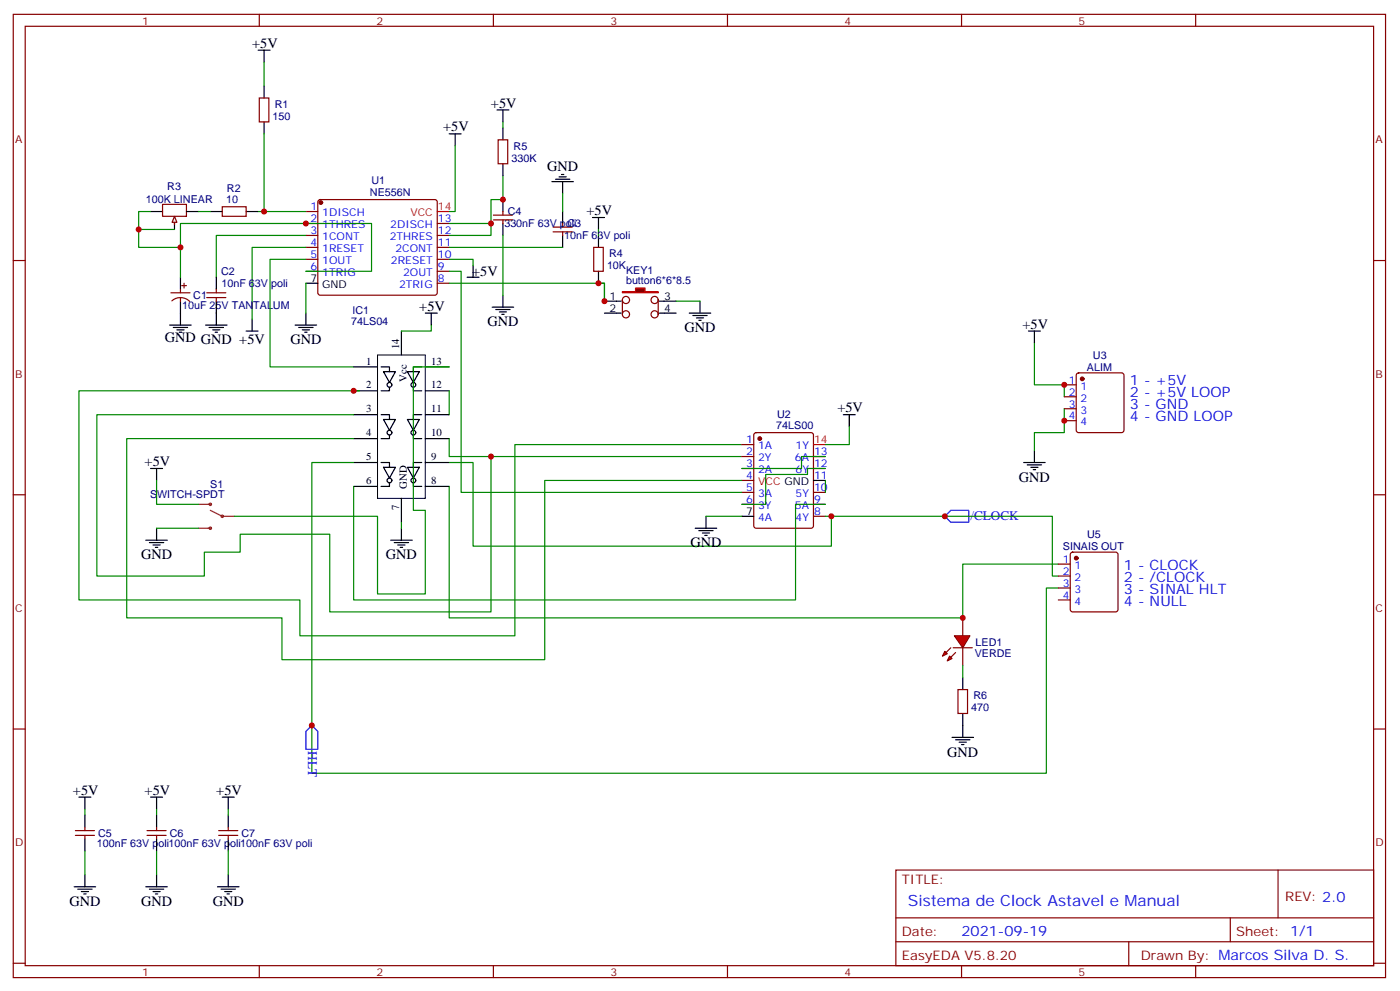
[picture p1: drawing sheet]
<svg xmlns="http://www.w3.org/2000/svg" width="414mm" height="293mm" viewBox="0 0 414 293" stroke-linecap="round" stroke-linejoin="round" font-family="sans-serif">
<g fill="none" stroke="#870000" stroke-width=".35">
<path d="M3.9 4.2h405.4v284.4h-405.4zM7.4 7.8h398.3v277.2h-398.3zM76.6 4.2v3.6M145.7 4.2v3.6M214.9 4.2v3.6M284 4.2v3.6M353.2 4.2v3.6M76.6 28.9h2.8v7.1h-2.8zM94.1 59.1l.5-.2h33.8l.5 .2 .3 .5v26.8l-.3 .5-.5 .2h-33.8l-.5-.2-.2-.5v-26.8zM3.9 76.9h3.5M48 60.3h7.1v3.6h-7.1zM51.5 64.6v1.7"/>
<path d="M65.7 61h7v2.9h-7zM90.3 62.4h3.6M90.3 66h3.6M90.3 69.5h3.6M90.3 73h3.6M90.3 76.6h3.6M129.2 66h3.5M129.2 69.5h3.5M129.2 73h3.5M129.2 76.6h3.5M405.7 76.9h3.6M90.3 80.1h3.6"/>
<path d="M129.2 80.1h3.5M129.2 83.6h3.5M3.9 146h3.5M405.7 146h3.6M3.9 215.2h3.5M405.7 215.2h3.6M264.6 256.8h141.1v28.2h-141.1zM377.5 256.8v14.1M264.6 270.9h141.1M264.6 278h141.1M333.4 278v7M363.4 270.9v7.1"/>
<path d="M3.9 284.3h3.5M76.6 285v3.6M145.7 285v3.6M214.9 285v3.6M284 285v3.6M353.2 285v3.6M405.7 284.3h3.6"/>
</g>
<circle cx="94.8" cy="59.8" r=".53" fill="#870000" stroke="#870000" stroke-width=".35"/>
<g fill="none" stroke="#000" stroke-width=".35">
<path d="M76.2 14.8h3.6M78 14.8v3.5M78 25.4v3.5M78 36v3.5M132.7 39.5h3.5M134.4 39.5v3.5M44.5 62.4h3.5M51.5 64.2v3.5M55.1 62.4h3.5M62.1 62.4h3.6M72.7 62.4h3.5M72.7 97.7h3.5"/>
<path d="M74.5 94.2v3.5M90.3 83.6h3.6"/>
</g>
<path d="M129.2 62.4h3.5" fill="none" stroke="#f00" stroke-width=".35"/>
<path d="M78 18.3v7.1M78 39.5v22.9h12.3M134.4 43v19.4h-1.7M76.2 62.4h1.8M90.3 73h-15.8v21.2" fill="none" stroke="#008700" stroke-width=".35"/>
<path d="M51.5 63.9l.7 1.7h-1.4z" fill="#f0f0f0" stroke="#870000" stroke-width=".35"/>
<g fill="none" stroke="#008700" stroke-width=".35">
<path d="M148.6 36v1.7M148.6 51.9v7h-3.6v10.6h-12.3M166.2 57.2v5.2M41 67.7h10.5M44.5 62.4h-3.5v10.6h12.3v-7h56.4v14.1h-19.4M53.3 73v8.8M58.6 62.4h3.5M90.3 69.5h-26.4v12.3M90.3 76.6h-10.5v31.7h24.7M132.7 76.6h7v1.7M132.7 73h33.5M132.7 66h12.3"/>
<path d="M148.6 69.5v17.6M176.8 67.7v1.8M90.3 83.6v8.8M132.7 83.6h45.8v5.3M46.2 141.8v7.1h12.4M46.2 155.9h12.4"/>
</g>
<g fill="none" stroke="#000" stroke-width=".35">
<path d="M146.8 32.5h3.5M148.6 32.5v3.5M148.6 37.7v3.6M148.6 48.3v3.6M148.6 58.9v3.5M163 53.6h6.4M164.1 52.9h4.2M165.1 52.2h2.2M165.8 51.5h.7M166.2 53.6v3.6M139.7 78.3v3.5M148.6 66v3.5"/>
<path d="M166.2 62.4v3.6M166.2 69.5v3.5M175 64.2h3.5M176.8 64.2v3.5M176.8 69.5v3.5M50.1 96h6.4M51.2 96.7h4.2M52.2 97.4h2.2M53 98.1h.7M53.3 81.8v3.6M53.3 88.9v7.1M60.7 96h6.4"/>
<path d="M61.8 96.7h4.2M62.8 97.4h2.1M63.5 98.1h.7M63.9 81.8v3.6M63.9 88.9v7.1M87.2 96h6.3M88.2 96.7h4.3M89.3 97.4h2.1M90 98.1h.7M90.3 92.4v3.6M138 81.8h3.5M145.4 90.7h6.3"/>
<path d="M146.4 91.4h4.3M147.5 92.1h2.1M148.2 92.8h.7M148.6 87.1v3.6M176.8 80.1v3.5M44.5 138.3h3.5M46.2 138.3v3.5M43.1 159.5h6.3M46.2 155.9v3.6M44.1 160.2h4.3M45.2 160.9h2.1M45.9 161.6h.7"/>
</g>
<g fill="none" stroke="#870000" stroke-width=".35">
<path d="M147.1 41.3h2.9v7h-2.9zM145.7 63.5h5.7M145.7 64.9h5.7M148.6 62.4v1.1M148.6 64.9v1.1M163.4 67h5.6M163.4 68.4h5.6M166.2 66v1M166.2 68.4v1.1M175.4 73h2.8v7.1h-2.8zM50.5 86.4h5.6M50.8 88.8a3.8 3.8 0 0 1 5.2 .2"/>
<path d="M53.3 85.4v1M53.3 87.8v1.1M53.7 84.3h1.4M54.4 83.6v1.4M61.1 86.4h5.6M61.1 87.8h5.6M63.9 85.4v1M63.9 87.8v1.1"/>
</g>
<g fill="none" stroke="#8c2424" stroke-width=".35">
<path d="M58.6 155.9h3.5M58.6 148.9h3.5M62.1 150.6l3.6 1.8h3.5"/>
<circle cx="62.1" cy="148.9" r=".35"/>
<circle cx="62.1" cy="155.9" r=".35"/>
<circle cx="65.7" cy="152.4" r=".35"/>
</g>
<path d="M111.5 104.8h14.1v42.3h-14.1z" fill="#fff" stroke="#000" stroke-width=".3"/>
<g fill="none" stroke="#000" stroke-width=".35">
<path d="M118.6 97.7v7.1M104.5 115.4h7M104.5 108.3h7M112.6 108.3h2.4v1.4M113.3 109.7h3.5l-1.8 3.2zM115 114.3v1.1h-2.4M120.3 109.7h3.6l-1.8 3.2zM122.1 114.3v1.1h2.5M124.6 108.3h-2.5v1.4M125.6 115.4h7.1M125.6 108.3h7.1M104.5 122.4h7"/>
<path d="M104.5 129.5h7M104.5 136.5h7M112.6 122.4h2.4v1.4M112.6 136.5h2.4v1.4M113.3 123.8h3.5l-1.8 3.2zM113.3 137.9h3.5l-1.8 3.2zM115 128.4v1.1h-2.4M120.3 137.9h3.6l-1.8 3.2zM120.3 123.8h3.6l-1.8 3.2zM122.1 128.4v1.1h2.5M124.6 136.5h-2.5v1.4M124.6 122.4h-2.5v1.4"/>
<path d="M125.6 122.4h7.1M125.6 129.5h7.1M125.6 136.5h7.1M104.5 143.6h7M115 142.5v1.1h-2.4M115.4 159.5h6.3M115.7 141.8a.71 .71 0 0 0-.9-.6 .71 .71 0 0 0-.3 1.1 .71 .71 0 0 0 1.2-.2v-.3M118.6 147.1v7.1M118.6 155.9v3.6M122.1 142.5v1.1h2.5M122.8 141.8a.71 .71 0 0 0-1-.6 .71 .71 0 0 0-.2 1.1 .71 .71 0 0 0 1.1-.2l.1-.3M125.6 143.6h7.1"/>
<path d="M219.1 152.4h3.5M240.3 141.8h3.5M116.5 160.2h4.2M117.5 160.9h2.1M118.2 161.6h.7M23.3 235.3h3.5M25.1 235.3v3.5M44.5 235.3h3.5M46.2 235.3v3.5M65.7 235.3h3.5M67.4 235.3v3.5M25.1 240.6v3.5"/>
<path d="M25.1 247.7v3.5M25.1 258.2v3.6M46.2 240.6v3.5M46.2 247.7v3.5M46.2 258.2v3.6M67.4 240.6v3.5M67.4 247.7v3.5M67.4 258.2v3.6M21.9 261.8h6.4M23 262.5h4.2M24 263.2h2.1M24.7 263.9h.7"/>
<path d="M43.1 261.8h6.3M44.1 262.5h4.3M45.2 263.2h2.1M45.9 263.9h.7M64.2 261.8h6.4M65.3 262.5h4.2M66.4 263.2h2.1M67.1 263.9h.7"/>
<circle cx="115" cy="113.6" r=".71"/>
<circle cx="122.1" cy="113.6" r=".71"/>
<circle cx="115" cy="127.7" r=".71"/>
<circle cx="122.1" cy="127.7" r=".71"/>
</g>
<g fill="none" stroke="#008700" stroke-width=".35">
<path d="M127.4 96v1.7h-8.8M132.7 80.1h3.5v65.2h82.9M106.2 115.4h-82.9v61.7h65.3v10.6h63.5v-56.5h67M132.7 108.3h-10.6v42.3h3.5v24.7h-14.1v-22.9h-42.3M132.7 115.4v7M104.5 122.4h-75.9v47.6h31.8v-7h10.5v-5.3h26.5v22.9h47.6v-45.8M104.5 129.5h-67.1v52.9h45.9v12.3h77.6v-52.9h58.2M104.5 136.5h-12.4v91.7h217v-54.6h3.5M132.7 129.5v5.3h86.4M132.7 136.5h7v24.7h105.9v-8.8M243.8 134.8h-7.1v3.5h-17.6M243.8 138.3h-5.3v1.8h-12.3v8.8h-7.1"/>
<path d="M104.5 143.6v33.5h130.5v-28.2h8.8M118.6 154.2v1.7M132.7 143.6v38.8h151.7v-15.9h28.2M243.8 152.4h67v17.6h1.8M243.8 141.8v3.5M25.1 238.8v1.8M46.2 238.8v1.8M67.4 238.8v1.8M25.1 251.2v7M46.2 251.2v7M67.4 251.2v7"/>
</g>
<g fill="none" stroke="#870000" stroke-width=".35">
<path d="M219.1 131.2h3.5M219.1 134.8h3.5M219.1 138.3h3.5M222.9 127.9l.4-.2h16.3l.6 .4 .1 27.1-.5 .7h-16.5l-.6-.4-.1-27.1zM240.3 134.8h3.5M240.3 138.3h3.5M219.1 141.8h3.5M219.1 145.3h3.5M219.1 148.9h3.5M240.3 145.3h3.5M240.3 148.9h3.5M240.3 152.4h3.5"/>
<path d="M22.3 245.2h5.6M22.3 246.6h5.6M25.1 244.1v1.1M25.1 246.6v1.1M43.4 245.2h5.7M43.4 246.6h5.7M46.2 244.1v1.1M46.2 246.6v1.1M64.6 245.2h5.6M64.6 246.6h5.6M67.4 244.1v1.1M67.4 246.6v1.1"/>
</g>
<circle cx="224.4" cy="129.5" r=".53" fill="#870000" stroke="#870000" stroke-width=".35"/>
<path d="M240.3 131.2h3.5" fill="none" stroke="#f00" stroke-width=".35"/>
<path d="M279.1 152.4l1.7-1.8h5.3v3.6h-5.3zM92.1 214.1l1.8 1.8v5.3h-3.6v-5.3z" fill="none" stroke="#00f" stroke-width=".35"/>
<g fill="#f00" stroke="#870000" stroke-width=".35">
<path d="M281.9 187.7h4.6l-2.1 3.5z"/>
<path d="M281.6 191.2h5.6z"/>
</g>
<g fill="#870000" stroke="#870000" stroke-width=".35">
<path d="M280.8 191.2l-1.4 1.4z"/>
<path d="M282.3 192.6l-1.5 1.4z"/>
</g>
<g fill="#f00" stroke="#870000" stroke-width=".35">
<path d="M279.1 192.3l.7 .7-1.4 .7z"/>
<path d="M280.5 193.7l.7 .7-1.4 .7z"/>
</g>
<path d="M284.4 182.4v5.3M284.4 191.2v5.3M283 203.6h2.8v7h-2.8z" fill="none" stroke="#870000" stroke-width=".35"/>
<g fill="none" stroke="#000" stroke-width=".35">
<path d="M125.6 92.4h3.6M127.4 92.4v3.6M178.5 92.4h3.6M178.5 88.9h3.6M203.6 92.4h6.3M204.6 93.1h4.3M205.7 93.8h2.1M206.4 94.5h.7M206.8 88.9v3.5M303.8 97.7h3.5M305.5 97.7v3.5M249.1 122.4h3.5"/>
<path d="M250.9 122.4v3.5M302.4 136.5h6.3M303.4 137.2h4.3M304.5 137.9h2.1M305.2 138.6h.7M305.5 133v3.5M205.4 155.9h6.3M206.4 156.6h4.2M207.5 157.3h2.1M208.2 158h.7M208.5 152.4v3.5M281.2 217.7h6.3"/>
<path d="M282.3 218.4h4.2M283.3 219.1h2.1M284 219.8h.7M284.4 200v3.6M284.4 210.6v7.1"/>
</g>
<path d="M176.8 83.6h1.7v5.3M305.5 101.2v12.4h8.9v3.5M250.9 125.9v5.3h-7.1M314.4 120.7v7h-8.9v5.3M208.5 152.4h10.6M284.4 196.5v3.5" fill="none" stroke="#008700" stroke-width=".35"/>
<path d="M183.8 86.1h3.9v-1.1h2.8v1.1h3.9v.3h-10.6z" fill="#870000" stroke="#f00" stroke-width=".35"/>
<g fill="none" stroke="#870000" stroke-width=".35">
<path d="M183.8 88.5v4.3M194.4 88.5v4.3M314.4 113.6h3.5M314.4 117.1h3.5M318.1 110.3l.5-.2h12.7l.5 .2 .2 .5v16.2l-.2 .5-.5 .2h-12.7l-.5-.2-.2-.5v-16.2zM314.4 120.7h3.5M314.4 124.2h3.5M312.6 166.5h3.5M312.6 170h3.5M312.6 173.6h3.5M312.6 177.1h3.5M316.4 163.2l.4-.2h12.7l.5 .2 .2 .5v16.2l-.2 .5-.5 .2h-12.7l-.5-.2-.2-.5v-16.2z"/>
<circle cx="184.9" cy="88.5" r="1.06"/>
<circle cx="184.9" cy="92.8" r="1.06"/>
<circle cx="193.4" cy="88.5" r="1.06"/>
<circle cx="193.4" cy="92.8" r="1.06"/>
</g>
<path d="M182.1 88.9h1.4M182.1 92.4h1.4M194.8 88.9h4.9M194.8 92.4h4.9" fill="none" stroke="#000" stroke-width=".35"/>
<path d="M199.7 88.9h7.1" fill="none" stroke="#008700" stroke-width=".35"/>
<g fill="#870000" stroke="#870000" stroke-width=".35">
<circle cx="319.7" cy="111.8" r=".53"/>
<circle cx="317.9" cy="164.7" r=".53"/>
</g>
<g fill="#c00">
<circle cx="78" cy="62.4" r=".88"/>
<circle cx="90.3" cy="66" r=".88"/>
<circle cx="53.3" cy="73" r=".88"/>
<circle cx="41" cy="67.7" r=".88"/>
<circle cx="145" cy="66" r=".88"/>
<circle cx="148.6" cy="58.9" r=".88"/>
<circle cx="104.5" cy="115.4" r=".88"/>
<circle cx="245.6" cy="152.4" r=".88"/>
<circle cx="279.1" cy="152.4" r=".88"/>
<circle cx="284.4" cy="182.4" r=".88"/>
<circle cx="92.1" cy="214.1" r=".88"/>
<circle cx="145" cy="134.8" r=".88"/>
<circle cx="176.8" cy="83.6" r=".88"/>
<circle cx="178.5" cy="88.9" r=".88"/>
<circle cx="314.4" cy="113.6" r=".88"/>
<circle cx="314.4" cy="124.2" r=".88"/>
</g>
<text font-size="4.6" fill="#00f" x="268.1" y="267.4">Sistema de Clock Astavel e Manual</text>
<g font-size="4.2">
<text x="74.5" y="14.1">+5V</text>
<text x="145" y="31.8">+5V</text>
<text x="130.9" y="38.8">+5V</text>
<text x="161.6" y="50.4">GND</text>
<text x="173.2" y="63.5">+5V</text>
<text x="139.5" y="81.5">+5V</text>
<text x="123.9" y="91.7">+5V</text>
<text x="48.7" y="100.9">GND GND +5V</text>
<text x="85.8" y="101.6">GND</text>
<text x="144" y="96.3">GND</text>
<text x="202.2" y="98.1">GND</text>
<text x="302" y="97">+5V</text>
<text x="247.3" y="121.7">+5V</text>
<text x="42.7" y="137.6">+5V</text>
<text x="301" y="142.2">GND</text>
<text x="203.9" y="161.6">GND</text>
<text x="41.7" y="165.1">GND</text>
<text x="114" y="165.1">GND</text>
<text x="279.8" y="223.3">GND</text>
<text x="21.6" y="234.6">+5V</text>
<text x="42.7" y="234.6">+5V</text>
<text x="63.9" y="234.6">+5V</text>
<text x="20.5" y="267.4">GND</text>
<text x="41.7" y="267.4">GND</text>
<text x="62.8" y="267.4">GND</text>
</g>
<g font-size="4.2" fill="#00f">
<text x="333.8" y="113.6">1 - +5V</text>
<text x="333.8" y="117.1">2 - +5V LOOP</text>
<text x="333.8" y="124.2">4 - GND LOOP</text>
<text x="333.8" y="120.7">3 - GND</text>
<text x="332" y="168.3">1 - CLOCK</text>
<text x="332" y="171.8">2 - /CLOCK</text>
<text x="332" y="175.3">3 - SINAL HLT</text>
<text x="332" y="178.9">4 - NULL</text>
<text x="284" y="276.2">2021-09-19</text>
</g>
<g font-size="3.9" fill="#00f">
<text x="286.7" y="153.5">/CLOCK</text>
<text x="91.1" y="221.7" transform="rotate(90 91.1 221.7)">HLT</text>
</g>
<g font-size="3.9" fill="#800">
<text x="266.4" y="261.1">TITLE:</text>
<text x="379.6" y="266">REV: 2.0</text>
<text x="266.4" y="276.2">Date:</text>
<text x="365.2" y="276.2">Sheet: 1/1</text>
<text x="266.4" y="283.3">EasyEDA V5.8.20</text>
<text x="336.9" y="283.3">Drawn By: Marcos Silva D. S.</text>
</g>
<g font-size="3.2" fill="#800">
<text x="42" y="7.2">1</text>
<text x="111.2" y="7.2">2</text>
<text x="180.3" y="7.2">3</text>
<text x="249.4" y="7.2">4</text>
<text x="318.6" y="7.2">5</text>
<text x="4.4" y="42.3">A</text>
<text x="406.3" y="42.3">A</text>
<text x="4.4" y="111.5">B</text>
<text x="406.3" y="111.5">B</text>
<text x="4.4" y="180.6">C</text>
<text x="406.3" y="180.6">C</text>
<text x="4.4" y="249.8">D</text>
<text x="406.3" y="249.8">D</text>
<text x="42" y="288">1</text>
<text x="111.2" y="288">2</text>
<text x="180.3" y="288">3</text>
<text x="249.4" y="288">4</text>
<text x="318.6" y="288">5</text>
</g>
<g font-size="3.2" fill="#000080">
<text x="80.5" y="35.4">150</text>
<text x="81.1" y="31.8">R1</text>
<text x="151.1" y="47.7">330K</text>
<text x="151.7" y="44.2">R5</text>
<text x="49.4" y="56">R3</text>
<text x="66.8" y="60">10</text>
<text x="67" y="56.7">R2</text>
<text x="109.3" y="57.7">NE556N</text>
<text x="109.7" y="54.4">U1</text>
<text x="43.1" y="60">100K LINEAR</text>
<text x="150" y="63.6">C4</text>
<text x="149" y="67.1">330nF 63V poli</text>
<text x="166.6" y="70.6">10nF 63V poli</text>
<text x="167.6" y="67.1">C3</text>
<text x="179.9" y="75.9">R4</text>
<text x="65.3" y="81.3">C2</text>
<text x="179.3" y="79.4">10K</text>
<text x="184.9" y="84">button6*6*8.5</text>
<text x="184.9" y="80.8">KEY1</text>
<text x="57.1" y="88.3">C1</text>
<text x="65.4" y="84.8">10nF 63V poli</text>
<text x="53.8" y="91.2">10uF 25V TANTALUM</text>
<text x="103.8" y="96">74LS04</text>
<text x="104.1" y="92.8">IC1</text>
<text x="322.8" y="105.9">U3</text>
<text x="321" y="109.4">ALIM</text>
<text x="229.6" y="123.3">U2</text>
<text x="229.3" y="126.5">74LS00</text>
<text x="62.1" y="143.9">S1</text>
<text x="44.3" y="147.1">SWITCH-SPDT</text>
<text x="321.1" y="158.8">U5</text>
<text x="314" y="162.4">SINAIS OUT</text>
<text x="288.2" y="190.6">LED1</text>
<text x="287.9" y="193.8">VERDE</text>
<text x="286.9" y="210">470</text>
<text x="287.5" y="206.4">R6</text>
<text x="28.6" y="250.1">100nF 63V poli100nF 63V poli100nF 63V poli</text>
<text x="29" y="246.9">C5</text>
<text x="50.1" y="246.9">C6</text>
<text x="71.3" y="246.9">C7</text>
</g>
<g font-size="3.2" fill="#00f">
<text x="91.7" y="62.1">1</text>
<text x="91.7" y="65.6">2</text>
<text x="95.2" y="63.9">1DISCH</text>
<text x="129.3" y="65.6">13</text>
<text x="91.7" y="69.1">3</text>
<text x="95.2" y="67.4">1THRES</text>
<text x="95.2" y="70.9">1CONT</text>
<text x="115.1" y="70.9">2THRES</text>
<text x="115.3" y="67.4">2DISCH</text>
<text x="129.3" y="69.1">12</text>
<text x="91.7" y="72.7">4</text>
<text x="91.7" y="76.2">5</text>
<text x="95.2" y="74.4">1RESET</text>
<text x="95.2" y="78">1OUT</text>
<text x="115.5" y="78">2RESET</text>
<text x="116.8" y="74.4">2CONT</text>
<text x="129.3" y="76.2">10</text>
<text x="129.3" y="72.7">11</text>
<text x="91.7" y="79.7">6</text>
<text x="95.2" y="81.5">1TRIG</text>
<text x="119.1" y="81.5">2OUT</text>
<text x="129.3" y="83.3">8</text>
<text x="129.3" y="79.7">9</text>
<text x="117.9" y="85">2TRIG</text>
<text x="315.7" y="113.2">1</text>
<text x="315.7" y="116.8">2</text>
<text x="319.2" y="115">1</text>
<text x="319.2" y="118.5">2</text>
<text x="315.7" y="120.3">3</text>
<text x="315.7" y="123.8">4</text>
<text x="319.2" y="122.1">3</text>
<text x="319.2" y="125.6">4</text>
<text x="220.4" y="130.9">1</text>
<text x="220.4" y="134.4">2</text>
<text x="220.4" y="137.9">3</text>
<text x="223.9" y="132.6">1A</text>
<text x="223.9" y="136.2">2Y</text>
<text x="234.8" y="136.2">6A</text>
<text x="240.5" y="137.9">12</text>
<text x="240.5" y="134.4">13</text>
<text x="220.4" y="141.5">4</text>
<text x="223.9" y="139.7">2A</text>
<text x="235" y="139.7">6Y</text>
<text x="240.5" y="141.5">11</text>
<text x="220.4" y="145">5</text>
<text x="220.4" y="148.5">6</text>
<text x="223.9" y="146.8">3A</text>
<text x="235" y="146.8">5Y</text>
<text x="240.5" y="148.5">9</text>
<text x="240.5" y="145">10</text>
<text x="223.9" y="150.3">3Y</text>
<text x="223.9" y="153.8">4A</text>
<text x="234.8" y="150.3">5A</text>
<text x="235" y="153.8">4Y</text>
<text x="240.5" y="152">8</text>
<text x="313.9" y="166.2">1</text>
<text x="317.4" y="167.9">1</text>
<text x="313.9" y="169.7">2</text>
<text x="313.9" y="173.2">3</text>
<text x="317.4" y="171.4">2</text>
<text x="313.9" y="176.7">4</text>
<text x="317.4" y="175">3</text>
<text x="317.4" y="178.5">4</text>
</g>
<g font-size="3.2" fill="#f00">
<text x="121.2" y="63.9">VCC</text>
<text x="129.3" y="62.1">14</text>
<text x="240.5" y="130.9">14</text>
<text x="223.9" y="143.2">VCC GND</text>
</g>
<g font-size="3.2">
<text x="91.7" y="83.3">7</text>
<text x="95.2" y="85">GND</text>
<text x="180.1" y="88.5">1</text>
<text x="196.2" y="88.5">3</text>
<text x="180.1" y="92.1">2</text>
<text x="196.2" y="92.1">4</text>
<text x="108.2" y="107.6">1</text>
<text x="117.9" y="103" transform="rotate(-90 117.9 103)">14</text>
<text x="127.4" y="107.6">13</text>
<text x="120.2" y="112.7" transform="rotate(-90 120.2 112.7)">Vcc</text>
<text x="108.2" y="114.7">2</text>
<text x="127.4" y="114.7">12</text>
<text x="108.2" y="121.7">3</text>
<text x="127.4" y="121.7">11</text>
<text x="108.2" y="128.8">4</text>
<text x="127.4" y="128.8">10</text>
<text x="108.2" y="135.8">5</text>
<text x="127.4" y="135.8">9</text>
<text x="108.2" y="142.9">6</text>
<text x="127.4" y="142.9">8</text>
<text x="120.2" y="144.3" transform="rotate(-90 120.2 144.3)">GND</text>
<text x="117.9" y="150.5" transform="rotate(-90 117.9 150.5)">7</text>
<text x="220.4" y="152">7</text>
</g>
<text font-size="3.2" fill="#00c" x="235" y="132.6">1Y</text>
</svg>
